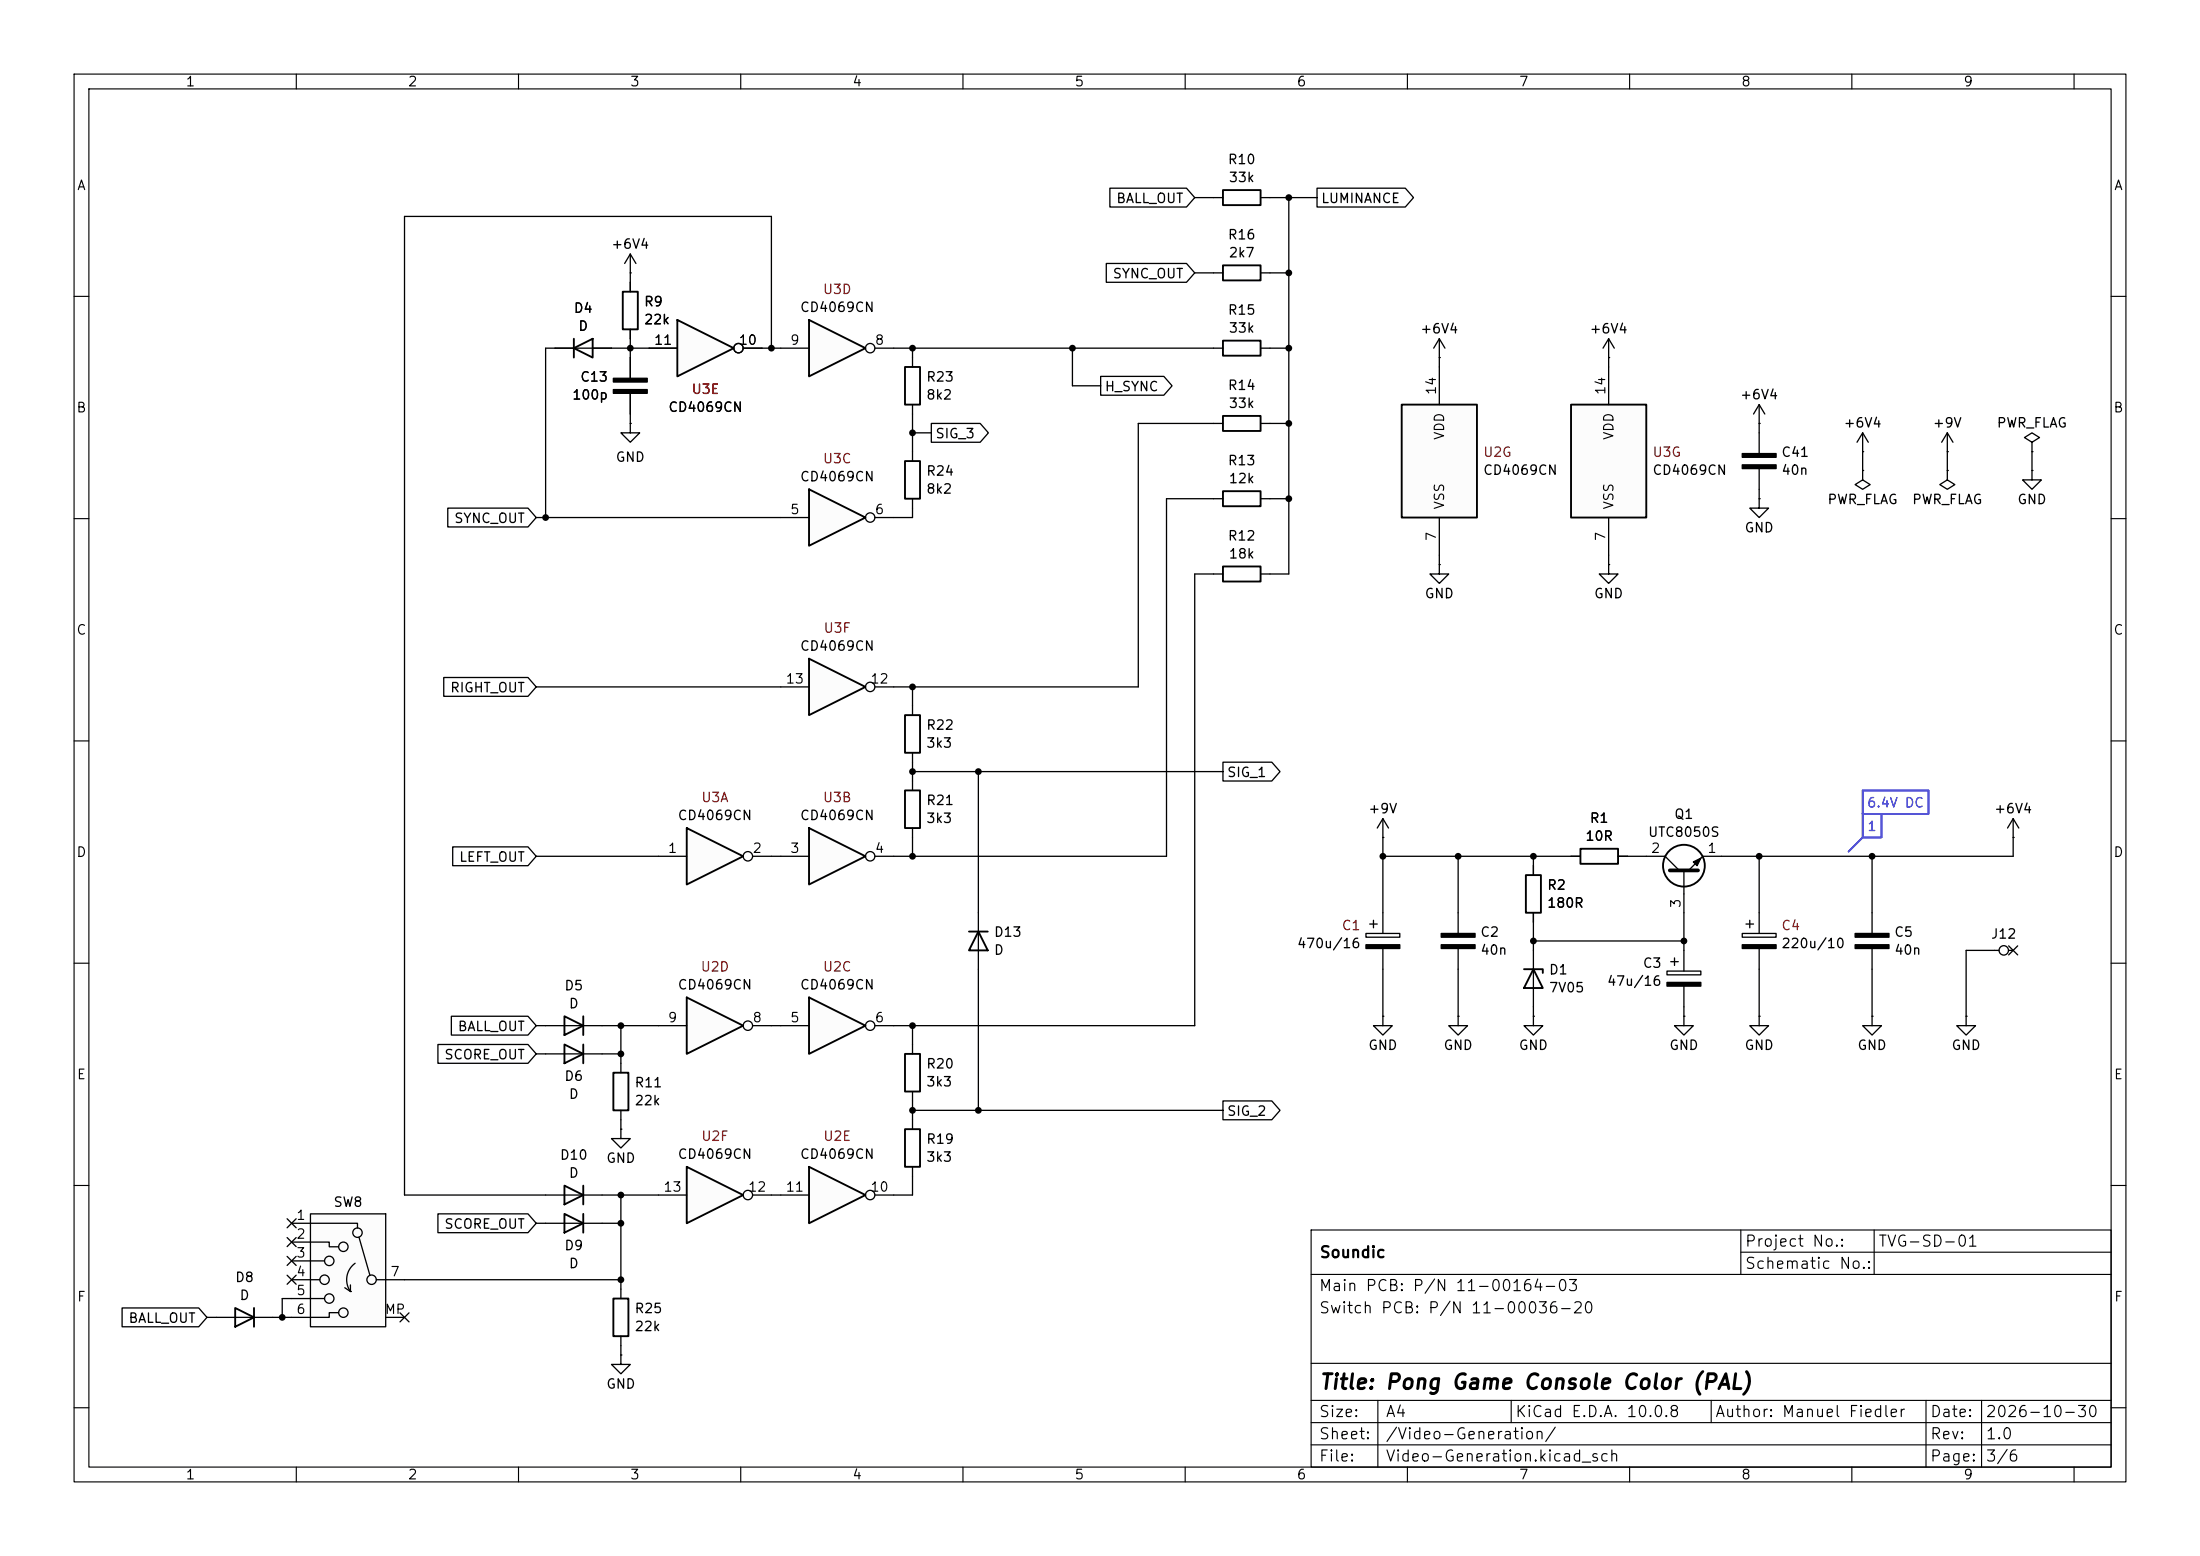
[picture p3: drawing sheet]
<svg xmlns="http://www.w3.org/2000/svg" width="297mm" height="210mm" viewBox="0 0 297 210" stroke-linecap="round" stroke-linejoin="round" font-family="sans-serif">
<g fill="none" stroke="#000" stroke-width=".15">
<path d="M10 10h277v190h-277zM12 12h273v186h-273zM40 10v2M70 10v2M100 10v2M130 10v2M160 10v2M190 10v2M220 10v2M250 10v2M280 10v2M10 40h2"/>
<path d="M285 40h2M10 70h2M285 70h2M10 100h2M285 100h2M10 130h2M285 130h2M10 160h2M177 166h108v32h-108zM177 172h108M235 169h50M235 166v6"/>
<path d="M253 166v6M285 160h2M10 190h2M40 198v2M70 198v2M100 198v2M130 198v2M160 198v2M177 195h108M177 192h108M177 189h108M177 184h108"/>
<path d="M186 189v9M190 198v2M204 189v3M220 198v2M231 189v3M250 198v2M260 189v9M267.5 189v9M280 198v2M285 190h2"/>
</g>
<path d="M165.1 66.3h5.1v2h-5.1z" fill="none" stroke="#000" stroke-width=".25"/>
<path d="M85.1 57.2v1.2h1.3l-1.3 1.3-1.3-1.3h1.3M85.1 57.2h.1M163.8 67.3h1.3M170.2 67.3h1.2" fill="none" stroke="#000" stroke-width=".18"/>
<path d="M92.7 111.8l7.6 3.8-7.6 3.8z" fill="#fcfcfc"/>
<path d="M92.7 111.8l7.6 3.8-7.6 3.8z" fill="none" stroke="#000" stroke-width=".25"/>
<g fill="none" stroke="#000" stroke-width=".18">
<path d="M88.9 115.6h3.8M101.6 115.6h2.5"/>
<circle cx="101" cy="115.6" r=".63"/>
</g>
<path d="M109.2 88.9l7.6 3.8-7.6 3.8z" fill="#fcfcfc"/>
<path d="M109.2 88.9l7.6 3.8-7.6 3.8z" fill="none" stroke="#000" stroke-width=".25"/>
<g fill="none" stroke="#000" stroke-width=".18">
<path d="M105.4 92.7h3.8M118.1 92.7h2.5"/>
<circle cx="117.5" cy="92.7" r=".63"/>
</g>
<path d="M109.2 111.8l7.6 3.8-7.6 3.8z" fill="#fcfcfc"/>
<path d="M84.1 39.4h2v5.1h-2zM77.5 47l2.5-1.3v2.6zM77.5 45.7v2.6M165.1 76.5h5.1v2h-5.1zM109.2 111.8l7.6 3.8-7.6 3.8z" fill="none" stroke="#000" stroke-width=".25"/>
<g fill="none" stroke="#000" stroke-width=".18">
<path d="M85.1 36.8h.1M85.1 34.3l-.8 1.3M85.1 34.3l.8 1.3M85.1 34.3v2.5M85.1 38.1v1.3M74.9 47h7.6M85.1 44.5v1.2M85.1 48.3v2.8M85.1 53.1v2.8M163.8 77.5h1.3M170.2 77.5h1.2M194.3 76.2v1.3h1.3l-1.3 1.2-1.3-1.2h1.3"/>
<path d="M194.3 76.2h.1M105.4 115.6h3.8M118.1 115.6h2.5M186.7 113h.1M186.7 110.5l-.8 1.3M186.7 110.5l.8 1.3M186.7 110.5v2.5M184.4 126h4.6v.5h-4.6zM184.9 124.7h1M185.4 124.2v1M186.7 137.2v1.2h1.3l-1.3 1.3-1.3-1.3h1.3M186.7 137.2h.1"/>
<path d="M186.7 123.2v2.8M186.7 128v2.8"/>
<circle cx="117.5" cy="115.6" r=".63"/>
</g>
<path d="M82.8 51.1h4.6v.5h-4.6zM82.8 52.6h4.6v.5h-4.6zM184.4 127.5h4.6v.5h-4.6z" fill="#000" stroke="#000" stroke-width=".18"/>
<path d="M109.2 43.2l7.6 3.8-7.6 3.8z" fill="#fcfcfc"/>
<path d="M109.2 43.2l7.6 3.8-7.6 3.8zM76.2 141l2.5 1.2-2.5 1.3zM78.7 141v2.5M82.8 144.8h2v5.1h-2zM76.2 160l2.5 1.3-2.5 1.3zM78.7 160v2.6" fill="none" stroke="#000" stroke-width=".25"/>
<g fill="none" stroke="#000" stroke-width=".18">
<path d="M105.4 47h3.8M118.1 47h2.5M196.8 123.2v2.8M196.8 128v2.8M73.7 142.2h7.6M83.8 152.4v1.3h1.3l-1.3 1.2-1.3-1.2h1.3M83.8 152.4h.1M83.8 143.5v1.3M83.8 149.9v1.2M73.7 161.3h7.6"/>
<circle cx="117.5" cy="47" r=".63"/>
</g>
<path d="M194.6 126h4.5v.5h-4.5zM194.6 127.5h4.5v.5h-4.5z" fill="#000" stroke="#000" stroke-width=".18"/>
<path d="M92.7 157.5l7.6 3.8-7.6 3.8z" fill="#fcfcfc"/>
<path d="M92.7 157.5l7.6 3.8-7.6 3.8z" fill="none" stroke="#000" stroke-width=".25"/>
<g fill="none" stroke="#000" stroke-width=".18">
<path d="M88.9 161.3h3.8M101.6 161.3h2.5"/>
<circle cx="101" cy="161.3" r=".63"/>
</g>
<path d="M92.7 134.6l7.6 3.8-7.6 3.8z" fill="#fcfcfc"/>
<path d="M92.7 134.6l7.6 3.8-7.6 3.8z" fill="none" stroke="#000" stroke-width=".25"/>
<g fill="none" stroke="#000" stroke-width=".18">
<path d="M88.9 138.4h3.8M101.6 138.4h2.5"/>
<circle cx="101" cy="138.4" r=".63"/>
</g>
<path d="M109.2 134.6l7.6 3.8-7.6 3.8z" fill="#fcfcfc"/>
<path d="M76.2 137.2l2.5 1.2-2.5 1.3zM78.7 137.2v2.5M109.2 134.6l7.6 3.8-7.6 3.8zM122.2 142.2h2v5.1h-2zM122.2 152.4h2v5.1h-2z" fill="none" stroke="#000" stroke-width=".25"/>
<g fill="none" stroke="#000" stroke-width=".18">
<path d="M73.7 138.4h7.6M105.4 138.4h3.8M118.1 138.4h2.5M123.2 141v1.2M123.2 147.3v1.3M123.2 151.1v1.3M123.2 157.5v1.3"/>
<circle cx="117.5" cy="138.4" r=".63"/>
</g>
<path d="M109.2 157.5l7.6 3.8-7.6 3.8z" fill="#fcfcfc"/>
<path d="M165.1 46h5.1v2h-5.1zM109.2 157.5l7.6 3.8-7.6 3.8z" fill="none" stroke="#000" stroke-width=".25"/>
<g fill="none" stroke="#000" stroke-width=".18">
<path d="M163.8 47h1.3M170.2 47h1.2M237.5 57.2h.1M237.5 54.6v2.6M237.5 58.4v2.8M237.5 54.6l-.8 1.3M237.5 54.6l.8 1.3M251.5 58.4l-.8 1.3M251.5 58.4l.7 1.3M251.5 58.4v2.6M262.9 58.4l-.8 1.3M262.9 58.4l.8 1.3"/>
<path d="M262.9 58.4v2.6M274.3 59.7l-1-.6 1-.7 1 .7-1 .6v1.3M217.2 76.2v1.3h1.2l-1.2 1.2-1.3-1.2h1.3M217.2 76.2h.1M237.5 67.3v1.3h1.3l-1.3 1.3-1.3-1.3h1.3M237.5 67.3h.1M237.5 63.2v2.8M251.5 63.5v1.3l-1.1 .6 1.1 .6 1-.6-1-.6M251.5 63.5h.1M251.5 61h.1M262.9 63.5v1.3l-1 .6 1 .6 1-.6-1-.6M262.9 63.5h.1"/>
<path d="M262.9 61h.1M274.3 63.5v1.3h1.3l-1.3 1.2-1.3-1.2h1.3M274.3 63.5h.1M274.3 61h.1M271.8 113h.1M271.8 110.5l-.8 1.3M271.8 110.5l.7 1.3M271.8 110.5v2.5M105.4 161.3h3.8M118.1 161.3h2.5"/>
<circle cx="117.5" cy="161.3" r=".63"/>
</g>
<path d="M235.2 61.2h4.6v.5h-4.6zM235.2 62.7h4.6v.5h-4.6z" fill="#000" stroke="#000" stroke-width=".18"/>
<path d="M212.1 54.6h10.1v15.3h-10.1z" fill="#fcfcfc"/>
<path d="M165.1 56.1h5.1v2.1h-5.1zM212.1 54.6h10.1v15.3h-10.1z" fill="none" stroke="#000" stroke-width=".25"/>
<path d="M163.8 57.2h1.3M170.2 57.2h1.2M217.2 48.3h.1M217.2 45.7v2.6M217.2 49.5v5.1M217.2 45.7l-.8 1.3M217.2 45.7l.7 1.3M217.2 69.9v5M196.8 137.2v1.2h1.3l-1.3 1.3-1.2-1.3h1.2M196.8 137.2h.1" fill="none" stroke="#000" stroke-width=".18"/>
<path d="M189.2 54.6h10.2v15.3h-10.2z" fill="#fcfcfc"/>
<path d="M165.1 35.8h5.1v2h-5.1zM165.1 25.7h5.1v2h-5.1zM189.2 54.6h10.2v15.3h-10.2zM31.7 176.5l2.6 1.3-2.6 1.3zM34.3 176.5v2.6" fill="none" stroke="#000" stroke-width=".25"/>
<path d="M163.8 36.8h1.3M163.8 26.7h1.3M170.2 36.8h1.2M170.2 26.7h1.2M194.3 48.3h.1M194.3 45.7v2.6M194.3 49.5v5.1M194.3 45.7l-.8 1.3M194.3 45.7l.8 1.3M194.3 69.9v5M29.2 177.8h7.6" fill="none" stroke="#000" stroke-width=".18"/>
<path d="M41.9 163.8h10.2v15.3h-10.2z" fill="#fcfcfc"/>
<g fill="none" stroke="#000" stroke-width=".18">
<path d="M39.4 165.1h8.9v.6M39.4 167.6h5v.7h1.3M39.4 172.7h3.8M39.4 170.2h4.4M39.4 175.3h4.4M41.9 163.8h10.2v15.3h-10.2zM45.7 177.2h-1.3v.6h-5M46.5 173.8l.8 .5M47.3 174.3h.1M47.3 173.4v.9M47.9 170.5a2.73 2.73 0 0 0-.6 3.8M48.5 167l1.4 5.1"/>
<path d="M50.8 172.7h3.8M52.1 177.8h2.5M73.7 165.1h7.6M83.8 174v1.3M83.8 182.9v1.3h1.3l-1.3 1.2-1.3-1.2h1.3M83.8 182.9h.1M83.8 180.3v1.3"/>
<circle cx="43.8" cy="172.7" r=".63"/>
<circle cx="44.4" cy="170.2" r=".63"/>
<circle cx="44.4" cy="175.3" r=".63"/>
<circle cx="46.4" cy="168.3" r=".63"/>
<circle cx="46.4" cy="177.2" r=".63"/>
<circle cx="48.3" cy="166.4" r=".63"/>
<circle cx="50.2" cy="172.7" r=".63"/>
</g>
<path d="M76.2 163.8l2.5 1.3-2.5 1.3zM78.7 163.8v2.6M82.8 175.3h2v5h-2z" fill="none" stroke="#000" stroke-width=".25"/>
<path d="M91.4 43.2l7.7 3.8-7.7 3.8z" fill="#fcfcfc"/>
<path d="M91.4 43.2l7.7 3.8-7.7 3.8z" fill="none" stroke="#000" stroke-width=".25"/>
<g fill="none" stroke="#000" stroke-width=".18">
<path d="M87.6 47h3.8M100.3 47h2.6"/>
<circle cx="99.7" cy="47" r=".63"/>
</g>
<path d="M109.2 66l7.6 3.9-7.6 3.8z" fill="#fcfcfc"/>
<g fill="none" stroke="#000" stroke-width=".25">
<path d="M122.2 49.5h2v5.1h-2zM109.2 66l7.6 3.9-7.6 3.8zM122.2 62.2h2v5.1h-2zM122.2 96.5h2v5.1h-2zM122.2 106.7h2v5.1h-2zM206 118.1h2v5.1h-2zM213.4 114.6h5v2h-5zM130.8 125.7h2.5M132.1 125.7l1.2 2.6h-2.5zM205.7 130.8h2.6v.5M207 130.8l1.3 2.6h-2.6z"/>
<circle cx="227.3" cy="116.8" r="2.82"/>
</g>
<g fill="none" stroke="#000" stroke-width=".18">
<path d="M85.1 36.8v2.6M149.3 35.6h10.9l1.1 1.2-1.1 1.3h-10.9zM149.8 25.4h10.4l1.1 1.3-1.1 1.2h-10.4zM161.3 26.7h2.5M161.3 36.8h2.5M171.4 26.7h6.4M171.4 36.8h2.6M174 26.7v50.8h-2.6M177.8 25.4h11.9l1.1 1.3-1.1 1.2h-11.9zM77.5 47h-3.8v22.9M80 47h11.4M85.1 44.5v6.6"/>
<path d="M85.1 53.1v4.1M100.3 47h5.1M104.1 47v-17.8h-49.5v132.1h19.1M120.6 47h43.2M123.2 47v2.5M123.2 54.6v7.6M123.2 58.4h2.5M125.7 57.1h6.6l1.1 1.3-1.1 1.3h-6.6zM144.8 47v5.1h3.8M148.6 50.8h8.5l1.1 1.3-1.1 1.2h-8.5zM163.8 57.2h-10.1v35.5h-33.1M171.4 57.2h2.6"/>
<path d="M171.4 47h2.6M194.3 48.3v1.2M217.2 48.3v1.2M237.5 57.2v1.2M60.4 68.6h10.9l1.1 1.3-1.1 1.2h-10.9zM72.4 69.9h36.8M123.2 67.3v2.6h-5.1M163.8 67.3h-6.3v48.3h-36.9M163.8 77.5h-2.5v60.9h-40.7M171.4 67.3h2.6M194.3 74.9v1.3M217.2 74.9v1.3"/>
<path d="M237.5 66v1.3M251.5 61v2.5M262.9 61v2.5M274.3 61v2.5M59.9 91.4h11.4l1.1 1.3-1.1 1.3h-11.4zM72.4 92.7h33M123.2 92.7v3.8M61.1 114.3h10.2l1.1 1.3-1.1 1.2h-10.2zM72.4 115.6h16.5M104.1 115.6h1.3M123.2 101.6v5.1M123.2 111.8v3.8"/>
<path d="M123.2 104.1h41.9M132.1 104.1v45.8M165.1 102.9h6.6l1.1 1.2-1.1 1.3h-6.6zM186.7 115.6h26.7M186.7 113v10.2M196.8 115.6v7.6M207 115.6v2.5M218.4 115.6h6.4l1.9 1.9M227.3 117.5v13.6M237.5 115.6v10.4M252.7 115.6v10.4M271.8 113v2.6h-41.9l-1.9 1.9"/>
<path d="M60.9 137.2h10.4l1.1 1.2-1.1 1.3h-10.4zM72.4 138.4h1.3M81.3 138.4h7.6M83.8 138.4v5.1M104.1 138.4h1.3M123.2 138.4v2.6M186.7 130.8v6.4M196.8 130.8v6.4M207 137.2v1.2h1.3l-1.3 1.3-1.3-1.3h1.3M207 137.2h.1M207 123.2v14M207 127h20.3"/>
<path d="M225 131.1h4.6v.5h-4.6zM225.6 129.8h1M226.1 129.3v1M227.3 137.2v1.2h1.3l-1.3 1.3-1.2-1.3h1.2M227.3 137.2h.1M227.3 133.1v4.1M235.2 126h4.6v.5h-4.6zM235.7 124.7h1M236.2 124.2v1M237.5 137.2v1.2h1.3l-1.3 1.3-1.3-1.3h1.3M237.5 137.2h.1M237.5 128v9.2"/>
<path d="M252.7 137.2v1.2h1.3l-1.3 1.3-1.2-1.3h1.2M252.7 137.2h.1M252.7 128v9.2M265.4 137.2v1.2h1.3l-1.3 1.3-1.2-1.3h1.2M265.4 137.2h.1M269.9 128.3h-4.5v8.9M271.1 128.3h.7M271.2 127.7l1.2 1.2M272.4 127.7l-1.2 1.2M59.1 141h12.2l1.1 1.2-1.1 1.3h-12.2zM72.4 142.2h1.3M81.3 142.2h2.5"/>
<path d="M83.8 151.1v1.3M123.2 148.6v2.5M123.2 158.8v2.5h-2.6M123.2 149.9h41.9M165.1 148.6h6.6l1.1 1.3-1.1 1.2h-6.6zM16.5 176.5h10.3l1.1 1.3-1.1 1.3h-10.3zM27.9 177.8h1.3M36.8 177.8h2.6M38.8 169.6l1.2 1.2M38.8 164.5l1.2 1.2M38.8 172.1l1.2 1.2M38.8 167l1.2 1.2"/>
<path d="M39.4 175.3h-1.3v2.5M40 169.6l-1.2 1.2M40 164.5l-1.2 1.2M40 172.1l-1.2 1.2M40 167l-1.2 1.2M54 177.2l1.2 1.2M54.6 172.7h29.2M55.2 177.2l-1.2 1.2M59.1 163.8h12.2l1.1 1.3-1.1 1.3h-12.2zM72.4 165.1h1.3M81.3 161.3h7.6M81.3 165.1h2.5"/>
<path d="M83.8 161.3v12.7M104.1 161.3h1.3M83.8 181.6v1.3"/>
<circle cx="99.7" cy="47" r=".63"/>
<circle cx="117.5" cy="69.8" r=".63"/>
<circle cx="270.5" cy="128.3" r=".63"/>
</g>
<path d="M228.6 116.3l1-.5-.5 1zM225 132.6h4.6v.5h-4.6zM235.2 127.5h4.6v.5h-4.6zM250.4 126h4.6v.5h-4.6zM250.4 127.5h4.6v.5h-4.6z" fill="#000" stroke="#000" stroke-width=".18"/>
<path d="M225.4 117.5h3.8" fill="none" stroke="#000" stroke-width=".51"/>
<path d="M251.5 109.9h2.5v3.1h-2.5zM251.5 106.7h8.8v3.2h-8.8zM251.5 113l-1.9 1.9" fill="none" stroke="#0000c2" stroke-width=".25"/>
<g fill="#000">
<circle cx="174" cy="36.8" r=".46"/>
<circle cx="174" cy="26.7" r=".46"/>
<circle cx="85.1" cy="47" r=".46"/>
<circle cx="104.1" cy="47" r=".46"/>
<circle cx="123.2" cy="47" r=".46"/>
<circle cx="123.2" cy="58.4" r=".46"/>
<circle cx="144.8" cy="47" r=".46"/>
<circle cx="174" cy="57.2" r=".46"/>
<circle cx="174" cy="47" r=".46"/>
<circle cx="73.7" cy="69.9" r=".46"/>
<circle cx="174" cy="67.3" r=".46"/>
<circle cx="123.2" cy="92.7" r=".46"/>
<circle cx="123.2" cy="104.1" r=".46"/>
<circle cx="123.2" cy="115.6" r=".46"/>
<circle cx="132.1" cy="104.1" r=".46"/>
<circle cx="186.7" cy="115.6" r=".46"/>
<circle cx="196.8" cy="115.6" r=".46"/>
<circle cx="207" cy="115.6" r=".46"/>
<circle cx="237.5" cy="115.6" r=".46"/>
<circle cx="252.7" cy="115.6" r=".46"/>
<circle cx="83.8" cy="138.4" r=".46"/>
<circle cx="123.2" cy="138.4" r=".46"/>
<circle cx="207" cy="127" r=".46"/>
<circle cx="227.3" cy="127" r=".46"/>
<circle cx="83.8" cy="142.2" r=".46"/>
<circle cx="123.2" cy="149.9" r=".46"/>
<circle cx="132.1" cy="149.9" r=".46"/>
<circle cx="38.1" cy="177.8" r=".46"/>
<circle cx="83.8" cy="172.7" r=".46"/>
<circle cx="83.8" cy="161.3" r=".46"/>
<circle cx="83.8" cy="165.1" r=".46"/>
</g>
<text font-size="2" x="178" y="188">Title: Pong Game Console Color (PAL)</text>
<g font-size="1.5">
<text x="178" y="170.1">Soundic</text>
<text x="235.5" y="168.6">Project No.:</text>
<text x="235.5" y="171.6">Schematic No.:</text>
<text x="253.5" y="168.6">TVG-SD-01</text>
<text x="178" y="174.6">Main PCB: P/N 11-00164-03</text>
<text x="178" y="177.6">Switch PCB: P/N 11-00036-20</text>
<text x="178" y="191.6">Size:</text>
<text x="187" y="191.6">A4</text>
<text x="204.5" y="191.6">KiCad E.D.A. 10.0.8</text>
<text x="231.5" y="191.6">Author: Manuel Fiedler</text>
<text x="260.5" y="191.6">Date:</text>
<text x="268" y="191.6">2026-10-30</text>
<text x="178" y="194.6">Sheet:</text>
<text x="178" y="197.6">File:</text>
<text x="187" y="197.6">Video-Generation.kicad_sch</text>
<text x="187" y="194.6">/Video-Generation/</text>
<text x="260.5" y="197.6">Page:</text>
<text x="260.5" y="194.6">Rev:</text>
<text x="268" y="194.6">1.0</text>
<text x="268" y="197.6">3/6</text>
</g>
<g font-size="1.3">
<text x="25" y="12">1</text>
<text x="55" y="12">2</text>
<text x="85" y="12">3</text>
<text x="115" y="12">4</text>
<text x="145" y="12">5</text>
<text x="175" y="12">6</text>
<text x="205" y="12">7</text>
<text x="235" y="12">8</text>
<text x="265" y="12">9</text>
<text x="165.7" y="22.5">R10</text>
<text x="10.3" y="26">A</text>
<text x="150.6" y="27.7">BALL_OUT</text>
<text x="165.8" y="24.9">33k</text>
<text x="178.3" y="27.7">LUMINANCE</text>
<text x="285.3" y="26">A</text>
<text x="82.4" y="33.9">+6V4</text>
<text x="165.7" y="32.6">R16</text>
<text x="165.8" y="35.1">2k7</text>
<text x="86.9" y="41.7">R9</text>
<text x="150.1" y="37.9">SYNC_OUT</text>
<text x="77.4" y="42.5">D4</text>
<text x="78" y="45">D</text>
<text x="86.9" y="44.1">22k</text>
<text x="88.2" y="46.9">11</text>
<text x="99.6" y="46.9">10</text>
<text x="106.6" y="46.9">9</text>
<text x="107.9" y="42.4">CD4069CN</text>
<text x="118" y="46.9">8</text>
<text x="165.7" y="42.8">R15</text>
<text x="165.8" y="45.2">33k</text>
<text x="191.6" y="45.3">+6V4</text>
<text x="214.5" y="45.3">+6V4</text>
<text x="78.2" y="51.8">C13</text>
<text x="125" y="51.8">R23</text>
<text x="149.1" y="53.1">H_SYNC</text>
<text x="165.7" y="53">R14</text>
<text x="194.2" y="53.4" transform="rotate(-90 194.2 53.4)">14</text>
<text x="217" y="53.4" transform="rotate(-90 217 53.4)">14</text>
<text x="10.2" y="56">B</text>
<text x="77.2" y="54.2">100p</text>
<text x="90.1" y="55.9">CD4069CN</text>
<text x="125" y="54.2">8k2</text>
<text x="126.2" y="59.5">SIG_3</text>
<text x="165.8" y="55.4">33k</text>
<text x="195.3" y="59.5" transform="rotate(-90 195.3 59.5)">VDD</text>
<text x="218.1" y="59.5" transform="rotate(-90 218.1 59.5)">VDD</text>
<text x="234.8" y="54.2">+6V4</text>
<text x="248.8" y="58">+6V4</text>
<text x="260.8" y="58">+9V</text>
<text x="269.5" y="58">PWR_FLAG</text>
<text x="285.2" y="56">B</text>
<text x="83" y="62.6">GND</text>
<text x="107.9" y="65.3">CD4069CN</text>
<text x="125" y="64.5">R24</text>
<text x="165.7" y="63.1">R13</text>
<text x="165.8" y="65.5">12k</text>
<text x="200.1" y="64.4">CD4069CN</text>
<text x="223" y="64.4">CD4069CN</text>
<text x="240.4" y="62">C41</text>
<text x="240.4" y="64.4">40n</text>
<text x="61.2" y="70.9">SYNC_OUT</text>
<text x="106.6" y="69.7">5</text>
<text x="118" y="69.7">6</text>
<text x="125" y="66.9">8k2</text>
<text x="195.3" y="68.9" transform="rotate(-90 195.3 68.9)">VSS</text>
<text x="218.1" y="68.9" transform="rotate(-90 218.1 68.9)">VSS</text>
<text x="246.6" y="68.4">PWR_FLAG</text>
<text x="258" y="68.4">PWR_FLAG</text>
<text x="272.3" y="68.4">GND</text>
<text x="165.7" y="73.3">R12</text>
<text x="165.8" y="75.7">18k</text>
<text x="194.2" y="73.1" transform="rotate(-90 194.2 73.1)">7</text>
<text x="217" y="73.1" transform="rotate(-90 217 73.1)">7</text>
<text x="235.4" y="72.2">GND</text>
<text x="192.2" y="81.1">GND</text>
<text x="215.1" y="81.1">GND</text>
<text x="10.2" y="86">C</text>
<text x="107.9" y="88.1">CD4069CN</text>
<text x="285.2" y="86">C</text>
<text x="60.7" y="93.8">RIGHT_OUT</text>
<text x="106" y="92.6">13</text>
<text x="117.4" y="92.6">12</text>
<text x="125" y="98.8">R22</text>
<text x="125" y="101.2">3k3</text>
<text x="165.6" y="105.2">SIG_1</text>
<text x="91.4" y="111">CD4069CN</text>
<text x="107.9" y="111">CD4069CN</text>
<text x="125" y="109">R21</text>
<text x="125" y="111.4">3k3</text>
<text x="184.6" y="110.1">+9V</text>
<text x="213.9" y="113.8">10R</text>
<text x="214.5" y="111.4">R1</text>
<text x="222.4" y="113.3">UTC8050S</text>
<text x="225.9" y="110.8">Q1</text>
<text x="269.1" y="110.1">+6V4</text>
<text x="10.2" y="116">D</text>
<text x="61.9" y="116.6">LEFT_OUT</text>
<text x="90.1" y="115.4">1</text>
<text x="101.5" y="115.4">2</text>
<text x="106.6" y="115.4">3</text>
<text x="118" y="115.4">4</text>
<text x="222.8" y="115.4">2</text>
<text x="230.4" y="115.4">1</text>
<text x="285.2" y="116">D</text>
<text x="208.8" y="120.4">R2</text>
<text x="208.8" y="122.8">180R</text>
<text x="227.2" y="122.7" transform="rotate(-90 227.2 122.7)">3</text>
<text x="134.1" y="126.8">D13</text>
<text x="134.1" y="129.2">D</text>
<text x="175" y="128.3">470u/16</text>
<text x="199.8" y="126.8">C2</text>
<text x="199.8" y="129.2">40n</text>
<text x="209" y="131.8">D1</text>
<text x="221.7" y="130.9">C3</text>
<text x="240.4" y="128.3">220u/10</text>
<text x="255.6" y="126.8">C5</text>
<text x="255.6" y="129.2">40n</text>
<text x="268.7" y="127">J12</text>
<text x="76.1" y="134">D5</text>
<text x="76.7" y="136.4">D</text>
<text x="91.4" y="133.9">CD4069CN</text>
<text x="107.9" y="133.9">CD4069CN</text>
<text x="209" y="134.3">7V05</text>
<text x="216.9" y="133.4">47u/16</text>
<text x="59.9" y="143.3">SCORE_OUT</text>
<text x="61.7" y="139.5">BALL_OUT</text>
<text x="90.1" y="138.3">9</text>
<text x="101.5" y="138.3">8</text>
<text x="106.6" y="138.3">5</text>
<text x="118" y="138.3">6</text>
<text x="184.6" y="142">GND</text>
<text x="194.8" y="142">GND</text>
<text x="204.9" y="142">GND</text>
<text x="225.3" y="142">GND</text>
<text x="235.4" y="142">GND</text>
<text x="250.7" y="142">GND</text>
<text x="263.4" y="142">GND</text>
<text x="10.3" y="146">E</text>
<text x="76.1" y="146.2">D6</text>
<text x="76.7" y="148.6">D</text>
<text x="85.6" y="147.1">R11</text>
<text x="85.6" y="149.5">22k</text>
<text x="125" y="144.5">R20</text>
<text x="125" y="147">3k3</text>
<text x="285.3" y="146">E</text>
<text x="125" y="154.7">R19</text>
<text x="165.6" y="150.9">SIG_2</text>
<text x="75.5" y="156.8">D10</text>
<text x="76.7" y="159.3">D</text>
<text x="81.8" y="157.3">GND</text>
<text x="89.5" y="161.2">13</text>
<text x="91.4" y="156.7">CD4069CN</text>
<text x="100.9" y="161.2">12</text>
<text x="106" y="161.2">11</text>
<text x="107.9" y="156.7">CD4069CN</text>
<text x="117.4" y="161.2">10</text>
<text x="125" y="157.1">3k3</text>
<text x="39.9" y="165">1</text>
<text x="39.9" y="167.5">2</text>
<text x="44.9" y="163.2">SW8</text>
<text x="59.9" y="166.2">SCORE_OUT</text>
<text x="31.7" y="173.3">D8</text>
<text x="39.9" y="170">3</text>
<text x="39.9" y="172.6">4</text>
<text x="52.6" y="172.6">7</text>
<text x="76.1" y="169.1">D9</text>
<text x="76.7" y="171.5">D</text>
<text x="10.3" y="176">F</text>
<text x="17.3" y="178.9">BALL_OUT</text>
<text x="32.3" y="175.8">D</text>
<text x="39.9" y="175.1">5</text>
<text x="39.9" y="177.7">6</text>
<text x="51.9" y="177.7">MP</text>
<text x="85.6" y="177.6">R25</text>
<text x="85.6" y="180">22k</text>
<text x="285.3" y="176">F</text>
<text x="81.8" y="187.7">GND</text>
<text x="25" y="200">1</text>
<text x="55" y="200">2</text>
<text x="85" y="200">3</text>
<text x="115" y="200">4</text>
<text x="145" y="200">5</text>
<text x="175" y="200">6</text>
<text x="205" y="200">7</text>
<text x="235" y="200">8</text>
<text x="265" y="200">9</text>
</g>
<g font-size="1.3" fill="#f00">
<text x="111" y="40">U3D</text>
<text x="93.3" y="53.5">U3E</text>
<text x="111" y="62.9">U3C</text>
<text x="200.1" y="62">U2G</text>
<text x="223" y="62">U3G</text>
<text x="111.1" y="85.7">U3F</text>
<text x="94.6" y="108.6">U3A</text>
<text x="111" y="108.6">U3B</text>
<text x="181.1" y="125.9">C1</text>
<text x="240.4" y="125.9">C4</text>
<text x="94.5" y="131.4">U2D</text>
<text x="111" y="131.4">U2C</text>
<text x="94.6" y="154.3">U2F</text>
<text x="111.1" y="154.3">U2E</text>
</g>
<g font-size="1.3" fill="#0000c2">
<text x="252" y="109.3">6.4V DC</text>
<text x="252" y="112.5">1</text>
</g>
</svg>
